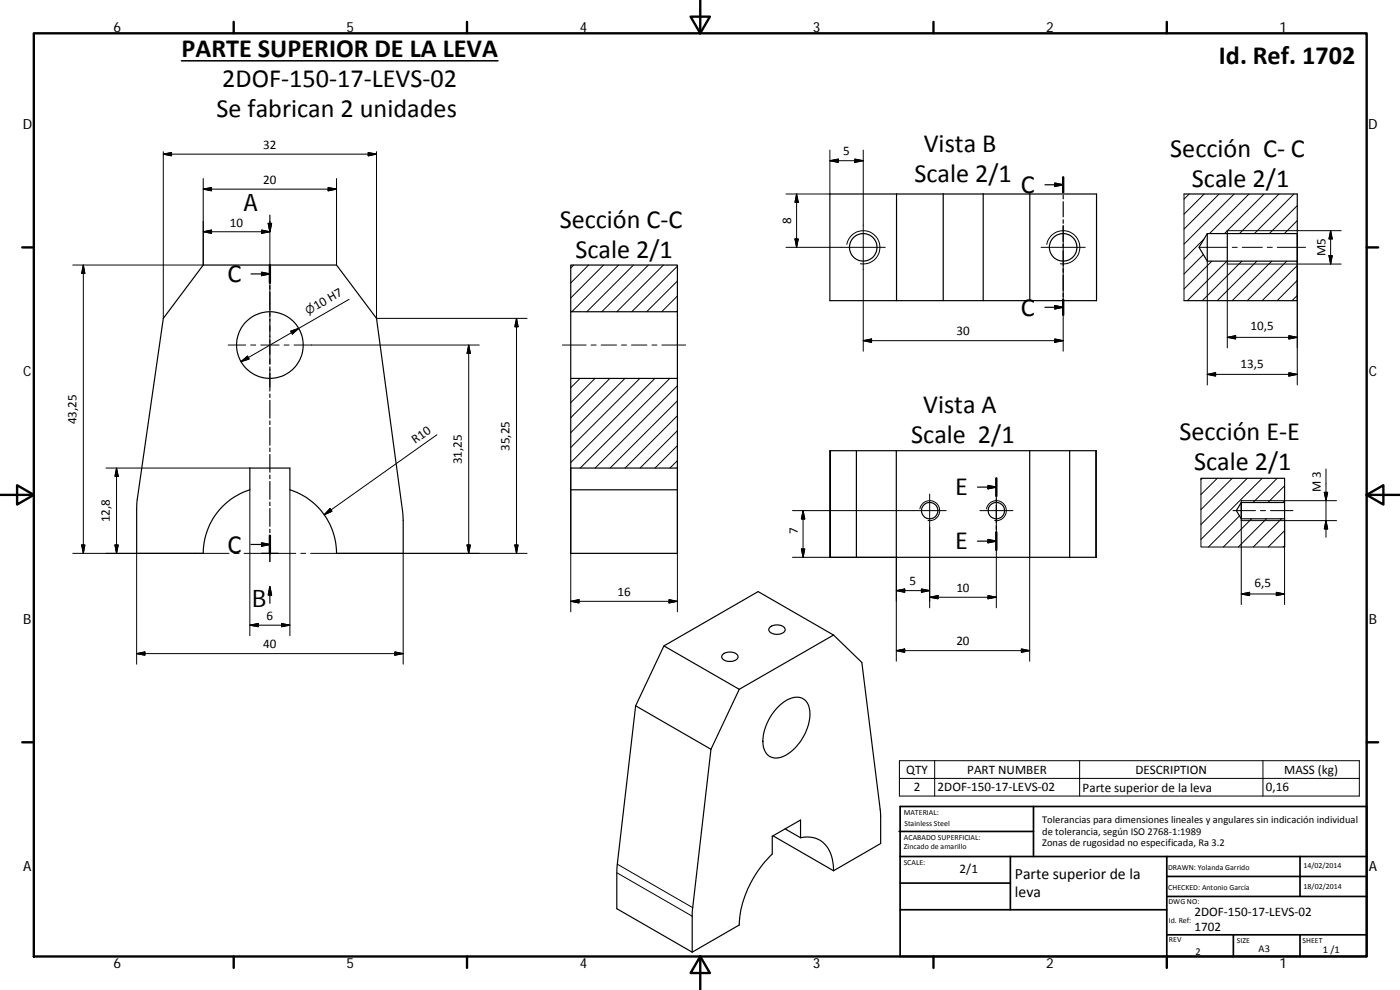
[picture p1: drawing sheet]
<svg xmlns="http://www.w3.org/2000/svg" width="420mm" height="297mm" viewBox="0 0 420 297" stroke-linecap="round" stroke-linejoin="round" font-family="sans-serif">
<g fill="none" stroke="#000" stroke-width=".36">
<path d="M269.1 58.2h-20v32h20M269.1 58.2h14M269.1 58.2v32M283.1 58.2h12M283.1 58.2v32M295.1 58.2h14M295.1 58.2v32M309.1 58.2h20v32h-60M309.1 58.2v32M313.6 55.4h5.5M316.6 54.9l2.5 .5-2.5 .5zM319.1 53.2v4.5"/>
<path d="M319.1 58.6v1.1M355.3 58.2h34v11.9h-27l-2.5 4.1 2.5 4.2h27v11.8h-34M61 79.5h40l12 16 7.9 58.8 .1 11.7h-20a20 20 0 0 0-14-19v-6.6h-12v6.6a20 20 0 0 0-14 19h-20v-13.2l.2-3 7.8-54.3zM80.5 67h1l-.5 2.5zM81 64.5v5M81 79.5v5.4M171.3 79.5h32v14h-32zM319.1 60.5v4.6M319.1 66v1M319.1 67.9v4.5M319.1 73.3v1M319.1 75.2v4.6"/>
<path d="M362.3 70.1v8.3M368.3 69.2v10M389.3 70.1v8.3M75.3 82.2h5.7M78.5 81.7l2.5 .5-2.5 .5zM81 85.7v1.1M81 87.7v5.3M81 93.9v1M81 95.8v5.3M171.3 93.5v20M203.3 93.5v20M313.6 92.2h5.5"/>
<path d="M316.6 91.7l2.5 .5-2.5 .5zM319.1 80.6v1.1M319.1 82.6v4.5M319.1 88v1M319.1 89.9v4.6M81 102v1M81 103.9v5.3M81 110.1v1M81 112v5.3M81 118.2v1.1M171.3 113.5h32v26.9h-32zM81 120.1v5.4"/>
<path d="M81 126.3v1.1M81 128.2v5.4M81 134.4v1.1M81 136.4v5.3M249 135.2h80v32h-80zM257 135.2v32M269 135.2v32M309 135.2v32M321 135.2v32M81 142.6v1M81 144.5v5.3M81 150.7v1"/>
<path d="M81 152.6v5.3M81 158.8v1M171.3 140.4v25.6h32v-19M171.3 147h32M203.3 140.4v6.6M293.4 146.2h5.6M296.5 145.7l2.5 .5-2.5 .5zM299 143.5v5.3M299 149.7v1M299 151.6v5.3M299 157.8v1M299 159.7v5.3"/>
<path d="M360.4 143.5h25.1v7.3h-13l-1.5 2.4 1.5 2.5h13v8.4M372.5 150.8v4.9M372.5 150.2v6M385.5 150.8v4.9M75.3 163.4h5.7M78.5 162.9l2.5 .5-2.5 .5zM81 160.7v5.3M81 176v5M81 176l.5 2.5h-1zM296.5 161.9l2.5 .5-2.5 .5zM299 162.4h-5.6M199.3 193.8l22.6 13"/>
<path d="M216.9 196.4a3.2 3.2 0 0 1 4.6 .4 2.12 2.12 0 0 1-2.8 1.7 1.63 1.63 0 0 1-2-1.9zM231 188.3a3.2 3.2 0 0 1 4.6 .4 1.84 1.84 0 0 1-2.4 1.6 2.02 2.02 0 0 1-2.5-1.6zM250.2 190.5l-22.7-13-28.2 16.3-8.5 18-5.6 48.4-.1 12.4 22.6 13.1M250.2 190.5l8.4 8.3 5.6 44.7 .1 9.6-14.1 8.2M250.2 190.5l-28.3 16.3M190.8 211.8l22.6 13M221.9 206.8l-8.5 18M233.7 211.9a6.6 6.6 0 0 1 7.2-2.3 5.3 5.3 0 0 1 2.1 5.6 14.8 14.8 0 0 1-8.7 12 4 4 0 0 1-5.3-4.2 15.4 15.4 0 0 1 4.7-11.1zM213.4 224.8l-5.6 48.4-.1 12.5M232 250.8l18.2 10.5M235.6 248.7l4.7 2.7M240.3 251.4a7.6 7.6 0 0 1 9.5 6.5l.4 3.4"/>
<path d="M240.3 251.4v-5.4l-8.5 4.9v5.3a32 32 0 0 0-9.9 21.3l-14.2 8.2"/>
<circle cx="259.1" cy="74.2" r="4.1"/>
<circle cx="319.1" cy="74.2" r="4.1"/>
<circle cx="81" cy="103.5" r="10"/>
<circle cx="279" cy="153.2" r="2.44"/>
<circle cx="299" cy="153.2" r="2.45"/>
</g>
<g fill="none" stroke="#000" stroke-width=".3">
<path d="M49 45.5v50M49 46.2l2.5-.4v1zM49 46.2h64M61 56.7l2.5-.4v1zM61 56.7h40M61 53.6v25.9h-39.2M98.5 56.3l2.5 .4-2.5 .6zM101 53.6v25.9M110.5 45.8l2.5 .4-2.5 .6zM113 45.5v50h45.2M239.1 58.2l.5 2.5h-1zM239.1 58.2v16"/>
<path d="M249.1 48.2l2.5-.5v1zM249.1 48.2h10M249.1 45v13.2h-13.2M256.5 47.7l2.6 .5-2.6 .5zM259.1 45v60.4M355.3 58.2v32M356.9 58.2l-1.6 1.6M361.4 58.2l-6.1 6.1M365.9 58.2l-10.6 10.5M370.4 58.2l-15.1 15.1M374.9 58.2l-11.9 11.9M379.4 58.2l-11.9 11.9"/>
<path d="M383.8 58.2l-11.8 11.9M388.3 58.2l-11.8 11.9M25 79.5l.5 2.5h-1zM25 79.5v86.5M61 69.5l2.5-.5v1zM61 69.5h20M78.5 69l2.5 .5-2.5 .5zM81 66.4v29.9M172.2 79.5l-.9 .9M176.6 79.5l-5.3 5.4M181.1 79.5l-9.8 9.9M185.6 79.5l-14 14"/>
<path d="M190.1 79.5l-14 14M194.6 79.5l-14 14M199.1 79.5l-14 14M203.3 79.9l-13.7 13.6M235.9 74.2h29.8M238.6 71.7h1l-.5 2.5zM254.1 73.3a5 5 0 0 1 5.8-4 5 5 0 0 1 4.1 5.8 5 5 0 0 1-5.8 4M312.5 74.2h13.2M314.1 73.3a5 5 0 0 1 5.8-4 5 5 0 0 1 4.1 5.8 5 5 0 0 1-5.8 4M319.1 67.6v37.8M359.8 74.2h8.5M361.2 76.4l-5.9 5.8"/>
<path d="M361.3 71.8l-6 5.9M362.3 78.4v37.1M363.7 78.4l-8.4 8.3M368.2 78.4l-11.9 11.8M368.3 69.2h34.2M369.8 74.2h1.5M372.7 78.4l-11.9 11.8M372.8 74.2h6.1M377.2 78.4l-11.9 11.8M380.3 74.2h1.5M381.7 78.4l-11.9 11.8M383.3 74.2h8.5"/>
<path d="M386.2 78.4l-11.9 11.8M389.3 61.7l-8.4 8.4M389.3 79.7l-10.5 10.5M389.3 66.2l-3.8 3.9M389.3 70.1v4M389.3 74.3v41.2M398.8 76.7h1l-.5 2.5zM399.3 69.2v10M399.3 69.2l.5 2.5h-1zM402.5 79.2h-34.2v25.2M81 97.8v1.5M87.2 99.4l2.5-.9-2 1.7z"/>
<path d="M104.8 89.8l-32.5 18.7M155 95.5v70.5M155 95.5l.5 2.5h-1zM203.3 84.3l-9.2 9.2M203.3 93.3l-.2 .2M203.3 88.8l-4.7 4.7M389.3 84.1l-6 6.1M389.3 88.6l-1.5 1.6M68.5 103.5h5.3M72.3 108.5l2-1.7 .5 .9zM75.2 103.5h1.5M78.2 103.5h5.5"/>
<path d="M81 100.8v5.5M81 107.8v1.5M81 110.8v5.2M85.2 103.5h1.6M88.3 103.5h55.5M140.7 103.5v62.5M140.7 103.5l.5 2.5h-1zM168.8 103.5h7.1M174.1 113.5l-2.8 2.8M177.4 103.5h1.5M178.6 113.5l-7.3 7.3M180.4 103.5h4.6"/>
<path d="M183 113.5l-11.7 11.8M186.5 103.5h1.5M187.5 113.5l-16.2 16.3M189.5 103.5h4.7M192 113.5l-20.7 20.8M195.7 103.5h1.4M196.5 113.5l-25.2 25.3M198.6 103.5h7.2M201 113.5l-26.9 26.9M203.3 115.8l-24.7 24.6M259.1 102.2l2.5-.5v1zM259.1 102.2h60"/>
<path d="M316.6 101.7l2.5 .5-2.5 .5zM362.3 112.3l2.5-.5v1zM362.3 112.3h27M368.3 101.2l2.5-.5v1zM368.3 101.2h21M386.8 100.7l2.5 .5-2.5 .5zM386.8 111.8l2.5 .5-2.5 .5zM131.1 130.5l-33.8 24M203.3 138.2l-2.2 2.2M203.3 124.7l-15.7 15.7M203.3 133.7l-6.7 6.7M203.3 129.2l-11.2 11.2"/>
<path d="M203.3 120.3l-20.2 20.1M249.2 135.2v32M328.8 135.2v32M31.8 140.4h43.2M35 140.4l.5 2.5h-1zM35 140.4v25.6M75 147v18.9M87 147v18.9M99 152.6l.6 .8-2.3 1.1zM171.3 140.4v43.2M203.3 140.4v43.2M237.8 153.2h46.2"/>
<path d="M241 153.2v14M241 153.2l.5 2.5h-1zM276.1 152.7a3 3 0 0 1 3.4-2.4 3 3 0 0 1 2.5 3.4 3 3 0 0 1-3.5 2.5M279 148.3v34.1M294.1 153.2h9.9M296.1 152.7a2.99 2.99 0 0 1 3.4-2.4 2.99 2.99 0 0 1 2.5 3.4 2.99 2.99 0 0 1-3.5 2.5M299 148.3v34.1M360.4 143.5v20.6h25.1M360.8 143.5l-.4 .4M365.3 143.5l-4.9 4.9M369.8 143.5l-9.4 9.4M370 153.2h6.8"/>
<path d="M372 154.8l-9.3 9.3M372.5 150.2h28.6M374.3 143.5l-13.9 13.9M375.6 155.7l-8.5 8.4M378.3 153.2h1.5M378.8 143.5l-18.4 18.4M380.1 155.7l-8.5 8.4M381.3 153.2h6.7M383.3 143.5l-7.2 7.3M384.6 155.7l-8.5 8.4M385.5 155.7v25.7M385.5 159.2l-4.9 4.9"/>
<path d="M385.5 150.2l-.5 .6M385.5 145.8l-5 5M397.4 147.7h1.1l-.6 2.5zM397.9 156.2l.6 2.5h-1.1zM397.9 140.7v20.5M401.1 156.2h-28.6v25.2M21.8 166h46.9M24.5 163.5h1l-.5 2.5zM34.5 163.5h1l-.5 2.5zM41 166v33.3M70.2 166h1.5M73.2 166h15.6"/>
<path d="M75 166.1v24.7M81 163.5v5M87 166.1v24.7M90.3 166h1.4M121 166v33.3M140.2 163.5h1l-.5 2.5zM154.5 163.5h1l-.5 2.5zM158.2 166h-65M200.8 179.9l2.5 .5-2.5 .5zM237.8 167.2h31.2v31.2M240.5 164.7h1l-.5 2.5zM269 177.2l2.5-.5v1z"/>
<path d="M269 177.2h10M276.5 176.7l2.5 .5-2.5 .5zM279 179.2l2.5-.5v1zM279 179.2h20M296.5 178.7l2.5 .5-2.5 .5zM309 167.2v31.2M372.5 178.2l2.5-.5v1zM372.5 178.2h13M383 177.7l2.5 .5-2.5 .5zM385.5 163.7l-.4 .4M41 196.1l2.5-.5v1zM41 196.1h80"/>
<path d="M75 187.6l2.5-.5v.9zM75 187.6h12M84.5 187.1l2.5 .5-2.5 .4zM118.5 195.6l2.5 .5-2.5 .5zM171.3 180.4l2.5-.5v1zM171.3 180.4h32M269 195.2l2.5-.5v1zM269 195.2h40M306.5 194.7l2.5 .5-2.5 .5zM269.9 228.2h138.1v10.6h-138.1zM269.9 233.6h138.1M280.5 228.2v10.6"/>
<path d="M324 228.2v10.6M379 228.2v10.6M185.3 259.3l22.6 13M185.1 261.9l22.6 13"/>
</g>
<g fill="none" stroke="#000" stroke-width=".71">
<path d="M10.1 10h400.1v277h-400.1zM70.1 6.6v3.4M140.2 6.6v3.4M207.3 5h5.8l-2.9 5zM210.2 0v10M280.2 6.6v3.4M350.2 6.6v3.4M319.1 53.2v4.5M6.7 74.2h3.4M81 79.5v5.4M410.2 74.2h3.4M319.1 89.9v4.6"/>
<path d="M.2 148.5h9.9M5.1 145.6l5 2.9-5 2.9zM299 143.5v5.3M299 159.7v5.3M410.2 148.5l5-2.9v5.8zM410.2 148.5h9.9M81 160.7v5.3M6.7 222.7h3.4M410.2 222.7h3.4M70.1 287v3.4M140.2 287v3.4M210.2 287l2.9 5h-5.8z"/>
<path d="M210.2 287v10M280.2 287v3.4M350.2 287v3.4"/>
</g>
<g fill="none" stroke="#000" stroke-width=".51">
<path d="M269.8 249.5h40.4M270.1 257h140.1M270.1 242h140.1v45h-140.1zM303.2 257v16M310.2 242v15M350.2 257v30M390.2 257v12M270.1 273h80.1M270.1 265h33.1M350.2 269h60M350.2 263h60M350.2 280.5h60"/>
<path d="M370.2 280.5v6.5M390.2 280.5v6.5"/>
</g>
<path d="M316.6 54.9l2.5 .5-2.5 .5zM80.5 67h1l-.5 2.5zM78.5 81.7l2.5 .5-2.5 .5zM316.6 91.7l2.5 .5-2.5 .5zM296.5 145.7l2.5 .5-2.5 .5zM78.5 162.9l2.5 .5-2.5 .5zM81 176l.5 2.5h-1zM296.5 161.9l2.5 .5-2.5 .5z" fill="#000" stroke="#000" stroke-width=".36"/>
<path d="M54.5 18.2h94.9" fill="none" stroke="#000" stroke-width=".46"/>
<g fill="#000" stroke="#000" stroke-width=".3">
<path d="M49 46.2l2.5-.4v1zM61 56.7l2.5-.4v1zM98.5 56.3l2.5 .4-2.5 .6zM110.5 45.8l2.5 .4-2.5 .6zM249.1 48.2l2.5-.5v1zM256.5 47.7l2.6 .5-2.6 .5zM61 69.5l2.5-.5v1zM78.5 69l2.5 .5-2.5 .5zM238.6 71.7h1l-.5 2.5zM239.1 58.2l.5 2.5h-1zM398.8 76.7h1l-.5 2.5zM399.3 69.2l.5 2.5h-1z"/>
<path d="M25 79.5l.5 2.5h-1zM155 95.5l.5 2.5h-1zM72.3 108.5l2-1.7 .5 .9zM87.2 99.4l2.5-.9-2 1.7zM140.7 103.5l.5 2.5h-1zM259.1 102.2l2.5-.5v1zM316.6 101.7l2.5 .5-2.5 .5zM362.3 112.3l2.5-.5v1zM368.3 101.2l2.5-.5v1zM386.8 100.7l2.5 .5-2.5 .5zM386.8 111.8l2.5 .5-2.5 .5zM35 140.4l.5 2.5h-1z"/>
<path d="M99 152.6l.6 .8-2.3 1.1zM241 153.2l.5 2.5h-1zM397.4 147.7h1.1l-.6 2.5zM397.9 156.2l.6 2.5h-1.1zM24.5 163.5h1l-.5 2.5zM34.5 163.5h1l-.5 2.5zM140.2 163.5h1l-.5 2.5zM154.5 163.5h1l-.5 2.5zM171.3 180.4l2.5-.5v1zM240.5 164.7h1l-.5 2.5zM269 177.2l2.5-.5v1zM276.5 176.7l2.5 .5-2.5 .5z"/>
<path d="M279 179.2l2.5-.5v1zM296.5 178.7l2.5 .5-2.5 .5zM372.5 178.2l2.5-.5v1zM383 177.7l2.5 .5-2.5 .5zM41 196.1l2.5-.5v1zM75 187.6l2.5-.5v.9zM84.5 187.1l2.5 .5-2.5 .4zM118.5 195.6l2.5 .5-2.5 .5zM200.8 179.9l2.5 .5-2.5 .5zM269 195.2l2.5-.5v1zM306.5 194.7l2.5 .5-2.5 .5z"/>
</g>
<g font-size="7.9">
<text x="54.5" y="17.1">PARTE SUPERIOR DE LA LEVA</text>
<text x="365.8" y="19.3">Id. Ref. 1702</text>
<text x="66.7" y="26.1">2DOF‐150‐17‐LEVS‐02</text>
<text x="65" y="35.1">Se fabrican 2 unidades</text>
<text x="277.2" y="45.7">Vista B</text>
<text x="351.2" y="47.1">Sección C‐ C</text>
<text x="274.4" y="54.7">Scale 2/1</text>
<text x="306.4" y="58">C</text>
<text x="357.7" y="56.1">Scale 2/1</text>
<text x="168" y="68.4">Sección C‐C</text>
<text x="172.7" y="77.4">Scale 2/1</text>
<text x="68.3" y="84.7">C</text>
<text x="306.4" y="94.7">C</text>
<text x="277.1" y="123.8">Vista A</text>
<text x="354" y="131.9">Sección E‐E</text>
<text x="273.5" y="132.8">Scale 2/1</text>
<text x="358.3" y="140.9">Scale 2/1</text>
<text x="286.6" y="148.6">E</text>
<text x="68.3" y="165.9">C</text>
<text x="286.6" y="164.8">E</text>
</g>
<g font-size="7.2">
<text x="73.1" y="63.3">A</text>
<text x="75.7" y="182">B</text>
</g>
<g font-size="4.7">
<text x="304.6" y="263.9">Parte superior de la</text>
<text x="304.6" y="269.3">leva</text>
</g>
<g font-size="4.2">
<text x="34" y="9.6">6</text>
<text x="104" y="9.6">5</text>
<text x="174" y="9.6">4</text>
<text x="244" y="9.6">3</text>
<text x="314" y="9.6">2</text>
<text x="384" y="9.6">1</text>
<text x="6.8" y="38.7">D</text>
<text x="410.6" y="38.7">D</text>
<text x="7" y="112.9">C</text>
<text x="410.8" y="112.9">C</text>
<text x="7" y="187.1">B</text>
<text x="410.8" y="187.1">B</text>
<text x="7" y="261.3">A</text>
<text x="410.8" y="261.3">A</text>
<text x="34" y="290.4">6</text>
<text x="104" y="290.4">5</text>
<text x="174" y="290.4">4</text>
<text x="244" y="290.4">3</text>
<text x="314" y="290.4">2</text>
<text x="384" y="290.4">1</text>
</g>
<g font-size="3.9">
<text x="79" y="44.7">32</text>
<text x="253.1" y="46.7">5</text>
<text x="79" y="55.2">20</text>
<text x="69" y="68">10</text>
<text x="237.5" y="67.2" transform="rotate(-90 237.5 67.2)">8</text>
<text x="397.8" y="76.9" transform="rotate(-90 397.8 76.9)">M5</text>
<text x="95" y="93" transform="rotate(-30 95 93)">10 H7</text>
<text x="287.1" y="100.6">30</text>
<text x="375.3" y="99.1">10,5</text>
<text x="372.3" y="110.3">13,5</text>
<text x="22.9" y="127.3" transform="rotate(-90 22.9 127.3)">43,25</text>
<text x="124.6" y="133.2" transform="rotate(-35 124.6 133.2)">R10</text>
<text x="152.9" y="135.3" transform="rotate(-90 152.9 135.3)">35,25</text>
<text x="138.6" y="139.3" transform="rotate(-90 138.6 139.3)">31,25</text>
<text x="396.4" y="147.7" transform="rotate(-90 396.4 147.7)">M 3</text>
<text x="32.9" y="156.7" transform="rotate(-90 32.9 156.7)">12,8</text>
<text x="239.5" y="160.2" transform="rotate(-90 239.5 160.2)">7</text>
<text x="185.3" y="178.9">16</text>
<text x="273" y="175.6">5</text>
<text x="287" y="177.6">10</text>
<text x="376.5" y="176.1">6,5</text>
<text x="80" y="186">6</text>
<text x="79" y="194.5">40</text>
<text x="287" y="193.6">20</text>
<text x="272" y="232.2">QTY</text>
<text x="290.3" y="232.1">PART NUMBER</text>
<text x="340.8" y="232.2">DESCRIPTION</text>
<text x="385.4" y="232.2">MASS (kg)</text>
<text x="274.2" y="237.4">2</text>
<text x="281.4" y="237.4">2DOF‐150‐17‐LEVS‐02</text>
<text x="324.9" y="237.5">Parte superior de la leva</text>
<text x="379.9" y="237.4">0,16</text>
<text x="288" y="262">2/1</text>
<text x="358.5" y="274.9">2DOF‐150‐17‐LEVS‐02</text>
<text x="358.5" y="279.4">1702</text>
</g>
<text font-size="3.3" x="92.5" y="94.4" transform="rotate(-30 92.5 94.4)">⌀</text>
<g font-size="3.1">
<text x="312.8" y="246.8">Tolerancias para dimensiones lineales y angulares sin indicación individual</text>
<text x="312.8" y="250.4">de tolerancia, según ISO 2768‐1:1989</text>
<text x="312.8" y="254">Zonas de rugosidad no especificada, Ra 3.2</text>
<text x="358.7" y="286.4">2</text>
<text x="377.7" y="285.6">A3</text>
<text x="397" y="285.9">1 /1</text>
</g>
<g font-size="2.4">
<text x="271.2" y="244.4">MATERIAL:</text>
<text x="271.3" y="251.9">ACABADO SUPERFICIAL:</text>
<text x="271.4" y="247.9">Stainless Steel</text>
<text x="271.3" y="254.6">Zincado de amarillo</text>
<text x="271.2" y="259.7">SCALE:</text>
<text x="350.6" y="260.9">DRAWN: Yolanda Garrido</text>
<text x="391.2" y="260.6">14/02/2014</text>
<text x="350.6" y="267">CHECKED: Antonio García</text>
<text x="391.2" y="266.6">18/02/2014</text>
<text x="350.7" y="271.4">DWG NO:</text>
<text x="350.8" y="276.8">Id. Ref:</text>
<text x="350.8" y="282.8">REV</text>
<text x="371.2" y="282.9">SIZE</text>
<text x="390.9" y="282.9">SHEET</text>
</g>
</svg>
